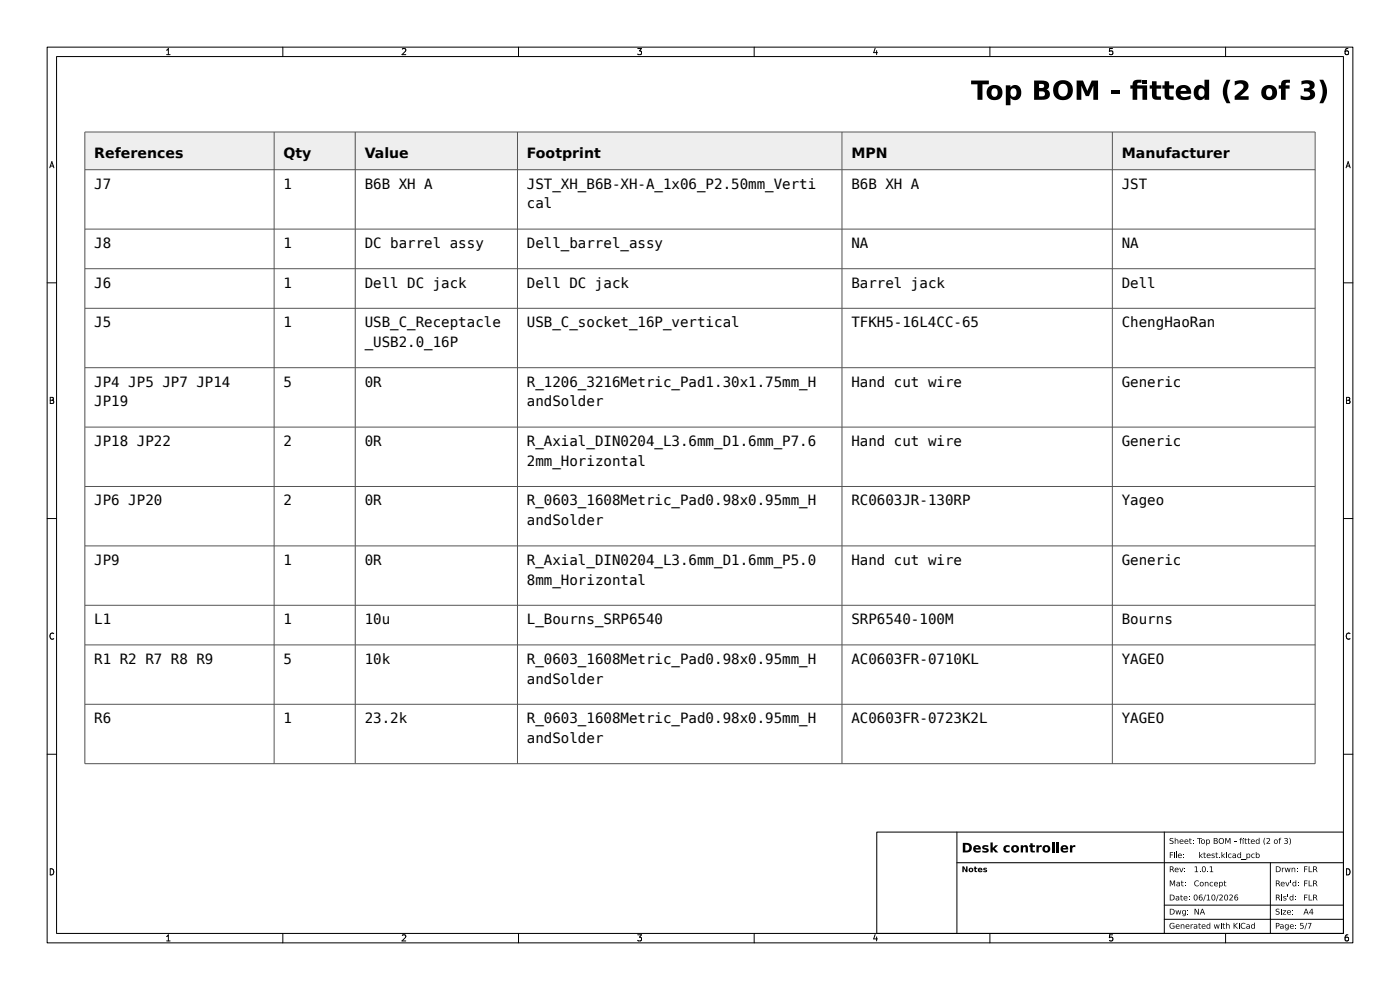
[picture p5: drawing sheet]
<svg xmlns="http://www.w3.org/2000/svg" width="297mm" height="210mm" viewBox="0 0 297 210" stroke-linecap="round" stroke-linejoin="round" font-family="sans-serif">
<g fill="none" stroke="#000" stroke-width=".21">
<path d="M10 10h277v190h-277zM12 12h273v186h-273zM35.3 11.6h.8M35.3 10.7l.4-.4v1.3M60 10v2M85.3 10.4l.5-.1 .3 .4-.8 .9h.8M110 10v2M135.3 10.3h.8l-.4 .5 .3 .1v.6l-.2 .1-.5-.1M160 10v2M185.7 10.2l-.4 1h.9M186 10.7v.9M210 10v2"/>
<path d="M236 10.3h-.6l-.1 .6h.7v.6l-.2 .1-.5-.1M260 10v2M286 10.3l-.4 .1-.2 .2-.1 .7 .3 .3 .4-.1v-.6l-.4-.1-.3 .2M10.6 35.6l.4-1.3 .4 1.3M10.7 35.2h.6M285.6 35.6l.4-1.3 .4 1.3M285.7 35.2h.6M10 60h2M285 60h2M10.7 84.3h.4l.2 .2-.2 .4 .2 .1 .1 .3-.2 .3h-.5zM10.7 84.9h.4M285.7 84.3h.4l.2 .2-.2 .4 .2 .1 .1 .3-.2 .3h-.5z"/>
<path d="M285.7 84.9h.4M10 110h2M285 110h2M11.4 134.4a.58 .58 0 0 0-.8 .5 .58 .58 0 0 0 .8 .6M286.4 134.4a.58 .58 0 0 0-.8 .5 .58 .58 0 0 0 .8 .6M10 160h2M285 160h2M186 176.5h99v21.5h-99zM203 176.5v21.5M247 176.5v21.5M10.7 184.3a.66 .66 0 0 1 .7 .6 .66 .66 0 0 1-.7 .7zM35.3 198.7l.4-.4v1.3"/>
<path d="M35.3 199.6h.8M60 198v2M85.3 198.4l.5-.1 .3 .4-.8 .9h.8M110 198v2M135.3 198.3h.8l-.4 .5 .3 .1v.6l-.2 .1-.5-.1M160 198v2M185.7 198.2l-.4 1h.9M186 198.7v.9M203 183h82M210 198v2M236 198.3h-.6l-.1 .6h.7v.6l-.2 .1-.5-.1M247 192h38"/>
<path d="M247 195h38M260 198v2M269.5 183v15M285.7 184.3a.66 .66 0 0 1 .7 .6 .66 .66 0 0 1-.7 .7zM286 198.3l-.4 .1-.2 .2-.1 .8 .3 .2 .4-.1v-.6l-.4-.1-.3 .2"/>
</g>
<g fill="#000">
<path d="M206 17.1h3.8v.8h-1.4v3.3h-1v-3.3h-1.4z" fill-rule="evenodd"/>
<path d="M209.8 18.5a1.7 1.7 0 0 1 2.5 .1 1.7 1.7 0 0 1-.5 2.5 1.7 1.7 0 0 1-2.4-.9l-.1-.6h1a.7 .7 0 0 0 .7 .9 .7 .7 0 0 0 .7-.9 .7 .7 0 0 0-.7-.9 .7 .7 0 0 0-.7 .9h-1l.1-.5z" fill-rule="evenodd"/>
<path d="M213.4 18.1h1v.4a1.3 1.3 0 0 1 1.6-.3 1.3 1.3 0 0 1 .7 1.4 1.3 1.3 0 0 1-.7 1.5 1.3 1.3 0 0 1-1.6-.4v1.6h-1v-2.7h1a.68 .68 0 0 0 .6 .9 .68 .68 0 0 0 .7-.9 .68 .68 0 0 0-.7-.9 .68 .68 0 0 0-.6 .9h-1z" fill-rule="evenodd"/>
<path d="M219.4 17.1h1.6a1.2 1.2 0 0 1 1.6 1.3l-.3 .4-.3 .2a1.12 1.12 0 0 1 .7 1.3 1.12 1.12 0 0 1-1.2 .8l-2.1 .1v-.8h1.6a.54 .54 0 0 0 .7-.5 .54 .54 0 0 0-.7-.5h-.6v1h-1v-1.7h1.6a.43 .43 0 0 0 .5-.5 .43 .43 0 0 0-.5-.4h-.6v.9h-1z" fill-rule="evenodd"/>
<path d="M224 17.6a2.14 2.14 0 0 1 3.2 .2 2.14 2.14 0 0 1-.6 3.1 2.14 2.14 0 0 1-3.1-1l-.1-.8h1.1a1.05 1.05 0 0 0 1 1.4 1.05 1.05 0 0 0 1-1.4 1.06 1.06 0 0 0-1-1.3 1.06 1.06 0 0 0-1 1.3h-1.1l.1-.7z" fill-rule="evenodd"/>
<path d="M228.4 17.1h1.3l1 2.2 .9-2.2h1.3v4.1h-1v-3l-.9 2.2h-.7l-.9-2.2v3h-1z" fill-rule="evenodd"/>
<path d="M235.7 19.2h1.7v.8h-1.7z" fill-rule="evenodd"/>
<path d="M240.6 17.2l.5-.3h1.1v.7h-.9v.5h2.1v3.1h-1v-2.4h-1.1v2.4h-1v-2.4h-.5v-.7h.5v-.7z" fill-rule="evenodd"/>
<path d="M242.4 16.9h1v.8h-1z" fill-rule="evenodd"/>
<path d="M244.4 17.2h1v.9h1v.7h-1v1.5l.9 .2v.7h-.9a.9 .9 0 0 1-1-1.1v-1.3h-.5v-.7h.5z" fill-rule="evenodd"/>
<path d="M247.1 17.2h.9v.9h1.1v.7h-1.1l.1 1.5 .9 .2v.7h-.9a.9 .9 0 0 1-1-1.1v-1.3h-.5v-.7h.5z" fill-rule="evenodd"/>
<path d="M249.9 18.5a1.67 1.67 0 0 1 1.9-.4 1.67 1.67 0 0 1 .9 1.8h-2.3a.95 .95 0 0 0 1.5 .6l.7-.3v.8a2.1 2.1 0 0 1-3.1-.8l-.1-.9h2.3a.64 .64 0 0 0-.6-.6 .64 .64 0 0 0-.7 .6h-1z" fill-rule="evenodd"/>
<path d="M268 18.5a1.7 1.7 0 0 1 2.6 .1 1.7 1.7 0 0 1-.5 2.5 1.7 1.7 0 0 1-2.5-.9v-.6h1a.7 .7 0 0 0 .6 .9 .7 .7 0 0 0 .7-.9 .7 .7 0 0 0-.7-.9 .7 .7 0 0 0-.6 .9h-1v-.5z" fill-rule="evenodd"/>
<path d="M272 17.2l.6-.3h1.1v.7h-.8l-.1 .1-.1 .4h.9v.7h-.9v2.4h-.9v-2.4h-.5v-.7h.5v-.7z" fill-rule="evenodd"/>
<path d="M276.1 17.2a2.47 2.47 0 0 1 2.7 .4 .93 .93 0 0 1-.6 1.4 1.16 1.16 0 0 1 .8 1.3 1.16 1.16 0 0 1-1.4 .9l-1.7-.2v-.8a1.58 1.58 0 0 0 2-.1v-.3l-.2-.3-1.1-.1v-.7h.5a.54 .54 0 0 0 .8-.4 .54 .54 0 0 0-.8-.6l-1 .3z" fill-rule="evenodd"/>
<path d="M253.8 18.3a1.22 1.22 0 0 1 1.7 .2v-1.6h1v4.3h-1v-.5a1.3 1.3 0 0 1-1.6 .4 1.3 1.3 0 0 1-.7-1.5h1a.68 .68 0 0 0 .7 .9 .68 .68 0 0 0 .6-.9 .68 .68 0 0 0-.6-.9 .68 .68 0 0 0-.7 .9h-1l.1-.6z" fill-rule="evenodd"/>
<path d="M260.2 16.9h.8a4.8 4.8 0 0 0 0 5h-.8a4.2 4.2 0 0 1 0-5z" fill-rule="evenodd"/>
<path d="M261.9 17.2a2.26 2.26 0 0 1 2.9 .5 1.55 1.55 0 0 1-.8 1.9l-.9 .8h1.8v.8h-3v-.8l1.5-1.3a.76 .76 0 0 0 .3-1.1 .76 .76 0 0 0-1.1-.2l-.7 .3z" fill-rule="evenodd"/>
<path d="M279.9 16.9h.8a4.2 4.2 0 0 1 0 5h-.8a4.8 4.8 0 0 0 0-5z" fill-rule="evenodd"/>
<path d="M204.3 178.8a1.72 1.72 0 0 1 1.7 .4 1.07 1.07 0 0 1 0 1.2 1.07 1.07 0 0 1-1.2 .4h-.5v-.4h.7a.64 .64 0 0 0 .6-.7 .64 .64 0 0 0-.8-.5v1.2h-.5z" fill-rule="evenodd"/>
<path d="M206.7 179.5a.84 .84 0 0 1 .9-.2 .84 .84 0 0 1 .5 .9h-1.2a.62 .62 0 0 0 1.1 .2v.3a.94 .94 0 0 1-1.1 .2 .94 .94 0 0 1-.4-1h1.1a.32 .32 0 0 0-.3-.3 .32 .32 0 0 0-.4 .3h-.4z" fill-rule="evenodd"/>
<path d="M208.5 179.4l.4-.1 .8 .1v.3h-.2a.4 .4 0 0 0-.7 .1l.2 .1a.56 .56 0 0 1 .7 .6 .56 .56 0 0 1-.8 .4l-.5-.1v-.4l.1 .1a.43 .43 0 0 0 .8-.2l-.3-.1a.5 .5 0 0 1-.6-.2 .5 .5 0 0 1 .1-.6z" fill-rule="evenodd"/>
<path d="M210.1 178.7h.5v1.2l.6-.6h.5l-.7 .7 .8 .8h-.6l-.6-.6v.6h-.5z" fill-rule="evenodd"/>
<path d="M213.1 179.5l.5-.2h.5l.1 .5a.48 .48 0 0 0-.7-.1 .48 .48 0 0 0 0 .7 .48 .48 0 0 0 .7 0v.4a.87 .87 0 0 1-1.1-.2 .87 .87 0 0 1 0-1.1z" fill-rule="evenodd"/>
<path d="M214.7 179.5a.85 .85 0 0 1 1.4 .1 .85 .85 0 0 1-.5 1.3 .85 .85 0 0 1-1.1-.8h.5a.37 .37 0 0 0 .5 .4 .37 .37 0 0 0 .2-.6 .34 .34 0 0 0-.4-.3 .34 .34 0 0 0-.3 .5h-.5z" fill-rule="evenodd"/>
<path d="M216.5 179.3h.5v.2l.3-.2a.54 .54 0 0 1 .8 .6v.9h-.5l-.1-1.1a.33 .33 0 0 0-.4 0 .33 .33 0 0 0-.1 .4v.7h-.5z" fill-rule="evenodd"/>
<path d="M218.6 178.9h.5v.4h.5v.4h-.5v.7l.4 .1v.3h-.4a.45 .45 0 0 1-.5-.5v-.6h-.3v-.4h.3z" fill-rule="evenodd"/>
<path d="M219.9 179.3h.5v.3l.3-.3h.3l-.1 .4a.41 .41 0 0 0-.4 0 .41 .41 0 0 0-.1 .4v.7h-.5z" fill-rule="evenodd"/>
<path d="M221.4 179.5a.85 .85 0 0 1 1.3 .1 .85 .85 0 0 1-.5 1.3 .85 .85 0 0 1-1.1-.8h.5a.37 .37 0 0 0 .5 .4 .37 .37 0 0 0 .2-.6 .34 .34 0 0 0-.4-.3 .34 .34 0 0 0-.3 .5h-.5z" fill-rule="evenodd"/>
<path d="M223.2 178.7h.5v2.1h-.5z" fill-rule="evenodd"/>
<path d="M224.1 178.7h.5v2.1h-.5z" fill-rule="evenodd"/>
<path d="M225.2 179.5a.84 .84 0 0 1 1-.2 .84 .84 0 0 1 .4 .9h-1.1a.62 .62 0 0 0 1 .2v.3a.94 .94 0 0 1-1 .2 .94 .94 0 0 1-.5-1h1.1a.32 .32 0 0 0-.3-.3 .32 .32 0 0 0-.3 .3h-.5z" fill-rule="evenodd"/>
<path d="M227 179.3h.5v.3l.3-.3h.3v.4a.41 .41 0 0 0-.5 0 .41 .41 0 0 0-.1 .4v.7h-.5z" fill-rule="evenodd"/>
<path d="M248.2 177.9l.7-.1v.2l-.2-.1a.27 .27 0 0 0-.3 0 .27 .27 0 0 0-.1 .4 .27 .27 0 0 0 .4 0 .42 .42 0 0 1 .1 .7 .42 .42 0 0 1-.7-.2l.2 .1a.29 .29 0 0 0 .4 0 .29 .29 0 0 0 0-.4 .29 .29 0 0 0-.3-.1l-.3-.2z" fill-rule="evenodd"/>
<path d="M249.2 177.7h.2v.5l.3-.1 .2 .1 .1 .8h-.2v-.6l-.2-.2-.2 .1v.7h-.2z" fill-rule="evenodd"/>
<path d="M250.3 178.2l.4-.1 .3 .1 .1 .4h-.7l.2 .3 .4-.1a.45 .45 0 0 1-.5 .2 .45 .45 0 0 1-.3-.5h.7l-.2-.3-.5 .3z" fill-rule="evenodd"/>
<path d="M251.4 178.2l.5-.1 .2 .5-.7 .1 .3 .2 .4-.1a.45 .45 0 0 1-.6 .2 .45 .45 0 0 1-.2-.5h.7l-.3-.3-.4 .3z" fill-rule="evenodd"/>
<path d="M252.4 177.8h.1v.3h.3v.1h-.3v.6l.3 .1v.1l-.4-.1v-.7h-.2z" fill-rule="evenodd"/>
<path d="M253.1 178.8h.1v.2h-.1z" fill-rule="evenodd"/>
<path d="M253.1 178.1h.1v.2h-.1z" fill-rule="evenodd"/>
<path d="M253.9 177.8h1.1v.1h-.5v1.1h-.1v-1.1h-.5z" fill-rule="evenodd"/>
<path d="M254.9 178.2a.45 .45 0 0 1 .7 0 .45 .45 0 0 1-.2 .7 .45 .45 0 0 1-.6-.4h.1a.32 .32 0 0 0 .5 .3 .32 .32 0 0 0 0-.5l-.3-.1-.2 .3h-.1z" fill-rule="evenodd"/>
<path d="M255.9 178.1l.1 .1a.41 .41 0 0 1 .6 .1 .41 .41 0 0 1 0 .5 .41 .41 0 0 1-.6 .1v.5h-.1v-.9h.1a.32 .32 0 0 0 .5 .4 .31 .31 0 0 0 0-.6l-.3-.1-.2 .3h-.1z" fill-rule="evenodd"/>
<path d="M257.5 177.8h.6l.2 .2v.2l-.2 .1 .2 .3-.1 .4h-.7v-.1l.6-.1 .1-.2-.1-.2h-.4v.5h-.2v-.6h.5l.1-.2-.1-.2h-.3v.4h-.2z" fill-rule="evenodd"/>
<path d="M258.7 177.9a.59 .59 0 0 1 .9 .1 .59 .59 0 0 1-.2 .9 .59 .59 0 0 1-.9-.4l.2-.1a.44 .44 0 0 0 .6 .5 .44 .44 0 0 0 .1-.8l-.4-.2-.3 .5h-.2z" fill-rule="evenodd"/>
<path d="M259.9 177.8h.3l.3 .8 .3-.8h.2v1.2h-.1v-1.1l-.3 .9h-.2l-.3-.9v1.1h-.2z" fill-rule="evenodd"/>
<path d="M261.8 178.5h.5v.1h-.5z" fill-rule="evenodd"/>
<path d="M263.6 177.7h.2v.2h-.2z" fill-rule="evenodd"/>
<path d="M263.1 177.8l.4-.1-.3 .4h.6v.9h-.2v-.8h-.4v.8h-.1v-.8l-.2-.1h.2z" fill-rule="evenodd"/>
<path d="M264.1 177.8h.1v.3h.4v.1h-.4l.1 .6 .3 .1v.1l-.5-.1v-.7h-.1z" fill-rule="evenodd"/>
<path d="M264.8 177.8h.1v.3h.3v.1h-.3v.6l.3 .1v.1l-.4-.1v-.7h-.2z" fill-rule="evenodd"/>
<path d="M265.5 178.2l.3-.1 .3 .1 .1 .4h-.7l.2 .3 .5-.1a.45 .45 0 0 1-.6 .2 .45 .45 0 0 1-.2-.5h.7l-.3-.3-.4 .3z" fill-rule="evenodd"/>
<path d="M266.5 178.1h.3l.3 .1v-.5h.1v1.3l-.1-.1-.3 .1h-.3l-.1-.5h.1a.32 .32 0 0 0 .5 .4 .31 .31 0 0 0 0-.6l-.3-.1-.2 .3h-.1z" fill-rule="evenodd"/>
<path d="M268.3 177.7h.1l-.2 .9 .2 .6h-.1l-.3-.6z" fill-rule="evenodd"/>
<path d="M268.7 177.8a.44 .44 0 0 1 .7 .1 .44 .44 0 0 1-.2 .6l-.3 .4h.5v.1h-.7l.6-.9-.2-.2-.4 .1z" fill-rule="evenodd"/>
<path d="M270.4 178.2a.45 .45 0 0 1 .7 0 .45 .45 0 0 1-.3 .7 .45 .45 0 0 1-.6-.4h.2a.32 .32 0 0 0 .5 .3 .32 .32 0 0 0 0-.5l-.3-.1-.2 .3h-.2z" fill-rule="evenodd"/>
<path d="M271.4 177.8l.4-.1-.3 .3 .3 .2h-.3v.8h-.1v-.8h-.2z" fill-rule="evenodd"/>
<path d="M272.5 177.8a.39 .39 0 0 1 .5 0 .39 .39 0 0 1 0 .5 .41 .41 0 0 1 .1 .7 .41 .41 0 0 1-.6 0l-.1-.2 .2 .1a.28 .28 0 0 0 .4 0 .28 .28 0 0 0 0-.4 .28 .28 0 0 0-.4-.1l.4-.4h-.5z" fill-rule="evenodd"/>
<path d="M273.5 177.7h.1l.3 .7-.3 .8h-.1l.2-.8z" fill-rule="evenodd"/>
<path d="M204.2 183.8h.3l.5 .8v-.8h.3v1.2h-.4l-.4-.8v.8h-.3z" fill-rule="evenodd"/>
<path d="M205.6 184.2a.51 .51 0 0 1 .8 .1 .51 .51 0 0 1-.3 .7 .51 .51 0 0 1-.6-.5h.3a.21 .21 0 0 0 .3 .2 .21 .21 0 0 0 0-.3 .21 .21 0 0 0-.3 .1h-.3z" fill-rule="evenodd"/>
<path d="M206.7 183.8h.3v.3h.3v.2h-.3v.5h.3v.2l-.5-.1-.1-.6h-.1z" fill-rule="evenodd"/>
<path d="M207.6 184.2a.5 .5 0 0 1 .6-.1 .5 .5 0 0 1 .2 .5h-.7l.2 .2 .5-.1v.2a.56 .56 0 0 1-.7 .1 .56 .56 0 0 1-.3-.6h.7l-.2-.1-.5 .1z" fill-rule="evenodd"/>
<path d="M208.6 184.2l.8-.1v.2l-.5 .1a.38 .38 0 0 1 .4 .1 .38 .38 0 0 1 0 .5h-.7v-.3h.5l-.5-.2z" fill-rule="evenodd"/>
<path d="M248.2 180.8h.7v.1h-.6v.4h.5v.1h-.5v.6h-.1z" fill-rule="evenodd"/>
<path d="M248.2 186.8h.2l.3 .8 .3-.8h.3v1.2h-.2v-1.1l-.3 .9h-.2l-.3-.9v1.1h-.1z" fill-rule="evenodd"/>
<path d="M248.2 183.8l.7 .1v.4l-.2 .1 .4 .6h-.2l-.4-.5h-.2v.5h-.1v-.6l.5-.1 .1-.2-.1-.2h-.4v.5h-.1z" fill-rule="evenodd"/>
<path d="M248.2 189.8h.3a.62 .62 0 0 1 .7 .6 .62 .62 0 0 1-.7 .6h-.3v-.1h.3a.5 .5 0 0 0 .5-.6 .5 .5 0 0 0-.7-.4v1h-.1z" fill-rule="evenodd"/>
<path d="M248.2 192.8h.3a.62 .62 0 0 1 .7 .6 .62 .62 0 0 1-.7 .6h-.3v-.1h.3a.5 .5 0 0 0 .5-.6 .5 .5 0 0 0-.7-.4v1h-.1z" fill-rule="evenodd"/>
<path d="M248.3 195.9l.1-.1a.5 .5 0 0 1 .7 .3 .5 .5 0 0 0-.6-.1 .5 .5 0 0 0-.2 .7 .5 .5 0 0 0 .7 .1v-.3h-.3v-.1h.5v.5a.66 .66 0 0 1-1-.1 .66 .66 0 0 1 .1-.9z" fill-rule="evenodd"/>
<path d="M249 181.1h.2v.9h-.2z" fill-rule="evenodd"/>
<path d="M249 180.7h.2v.2h-.2z" fill-rule="evenodd"/>
<path d="M249.4 193.1h.1l.2 .7 .2-.7h.2l.2 .7 .1-.7h.2l-.2 .9h-.2l-.2-.7-.2 .7h-.2z" fill-rule="evenodd"/>
<path d="M249.5 180.7h.1v1.3h-.1z" fill-rule="evenodd"/>
<path d="M249.3 184.2l.3-.1 .3 .1 .1 .4h-.7l.2 .3 .5-.1a.45 .45 0 0 1-.6 .2 .45 .45 0 0 1-.2-.5h.7l-.3-.3-.4 .3z" fill-rule="evenodd"/>
<path d="M249.5 190.1l.6 .1 .1 .8-.2-.1-.4 .1-.2-.1v-.2h.1l.4 .2 .1-.4-.3 .1-.2 .1a.17 .17 0 0 1 0-.2 .17 .17 0 0 1 .2-.1l.3-.1-.2-.1-.3 .1z" fill-rule="evenodd"/>
<path d="M249.5 196.2l.6-.1 .1 .5-.6 .1 .2 .2 .4-.1a.45 .45 0 0 1-.5 .2 .45 .45 0 0 1-.3-.5h.7l-.3-.3-.4 .3z" fill-rule="evenodd"/>
<path d="M249.6 187.1l.6 .1 .1 .8-.1-.1-.4 .1-.2-.1v-.2h.1l.3 .2 .2-.4-.4 .1-.1 .1a.17 .17 0 0 1-.1-.2 .17 .17 0 0 1 .3-.1l.3-.1-.2-.1-.4 .1z" fill-rule="evenodd"/>
<path d="M250.2 184.1h.1l.3 .8 .3-.8h.2l-.4 .9h-.2z" fill-rule="evenodd"/>
<path d="M250 181.2l.3-.1 .3 .1 .1 .4h-.7l.2 .3 .5-.1a.45 .45 0 0 1-.6 .2 .45 .45 0 0 1-.2-.5h.7l-.3-.3-.4 .3z" fill-rule="evenodd"/>
<path d="M250.5 189.8h.1v.3h.3v.1h-.3v.6l.3 .1v.1l-.4-.1v-.7h-.1z" fill-rule="evenodd"/>
<path d="M250.6 186.8h.2v.3h.3v.1h-.3v.6l.3 .1v.1l-.4-.1-.1-.7h-.1z" fill-rule="evenodd"/>
<path d="M251 181.8h.2v.2h-.2z" fill-rule="evenodd"/>
<path d="M251 181.1h.2v.2h-.2z" fill-rule="evenodd"/>
<path d="M250.9 193.1h.3l.2 .1 .2-.1v.9l-.2 .3h-.5v-.1h.4l.1-.3h-.5l-.1-.4h.1a.31 .31 0 0 0 .5 .3 .31 .31 0 0 0 0-.5l-.3-.1-.2 .3h-.1z" fill-rule="evenodd"/>
<path d="M251.2 184.8h.2v.2h-.2z" fill-rule="evenodd"/>
<path d="M251.2 184.1h.2v.2h-.2z" fill-rule="evenodd"/>
<path d="M250.5 196.1l.1 .1 .3-.1 .3 .1 .1 .8h-.2v-.6l-.2-.2-.2 .1-.1 .7h-.1z" fill-rule="evenodd"/>
<path d="M251.3 187.8h.2v.2h-.2z" fill-rule="evenodd"/>
<path d="M251.3 187.1h.2v.2h-.2z" fill-rule="evenodd"/>
<path d="M251.2 190.2l.3-.1 .3 .1 .1 .4h-.7l.2 .3 .5-.1a.45 .45 0 0 1-.6 .2 .45 .45 0 0 1-.2-.5h.7l-.3-.3-.4 .3z" fill-rule="evenodd"/>
<path d="M251.9 193.8h.2v.2h-.2z" fill-rule="evenodd"/>
<path d="M251.9 193.1h.2v.2h-.2z" fill-rule="evenodd"/>
<path d="M251.6 196.2l.6-.1 .1 .5-.6 .1 .2 .2 .4-.1a.45 .45 0 0 1-.5 .2 .45 .45 0 0 1-.3-.5h.7l-.3-.3-.4 .3z" fill-rule="evenodd"/>
<path d="M252.2 190.8h.2v.2h-.2z" fill-rule="evenodd"/>
<path d="M252.2 190.1h.2v.2h-.2z" fill-rule="evenodd"/>
<path d="M252.6 196.1l.1 .1 .4-.1v.1l-.3 .1-.1 .7h-.1z" fill-rule="evenodd"/>
<path d="M253.4 192.8h.2l.6 1v-1h.1v1.2h-.2l-.5-1v1h-.2z" fill-rule="evenodd"/>
<path d="M253.4 183.8h.5v1.1h.3v.1h-.7v-.1h.2v-1l-.3 .1z" fill-rule="evenodd"/>
<path d="M253.3 196.1l.6 .1 .1 .8-.2-.1-.3 .1-.3-.1v-.2h.2l.3 .2 .1-.4-.3 .1-.1 .1a.17 .17 0 0 1-.1-.2 .17 .17 0 0 1 .2-.1l.3-.1-.1-.1-.4 .1z" fill-rule="evenodd"/>
<path d="M253.4 189.9l.1-.1a.61 .61 0 0 1 .6 .6 .61 .61 0 0 1-.6 .6l-.2-.3-.1-.3h.2a.32 .32 0 0 0 .2 .5 .32 .32 0 0 0 .3-.5 .32 .32 0 0 0-.3-.5 .32 .32 0 0 0-.2 .5h-.2z" fill-rule="evenodd"/>
<path d="M253.5 186.9l.1-.1a.45 .45 0 0 1 .7 .2 .48 .48 0 0 0-.6 .1 .48 .48 0 0 0 0 .6 .48 .48 0 0 0 .6 0 .54 .54 0 0 1-.7 .3 .54 .54 0 0 1-.2-.7z" fill-rule="evenodd"/>
<path d="M254.4 180.7h.2v.8l.6-.4-.5 .4 .5 .5h-.2l-.4-.4v.4h-.2z" fill-rule="evenodd"/>
<path d="M254.3 195.8h.2v.3h.3v.1h-.3v.6l.3 .1v.1l-.5-.1v-.7h-.1z" fill-rule="evenodd"/>
<path d="M254.5 184.8h.2v.2h-.2z" fill-rule="evenodd"/>
<path d="M254.5 189.9l.4-.1 .2 .2h-.5l-.1 .3a.41 .41 0 0 1 .6 .2 .41 .41 0 0 1-.3 .6 .41 .41 0 0 1-.5-.5h.2a.25 .25 0 0 0 .4 .2 .25 .25 0 0 0 0-.4 .25 .25 0 0 0-.4 .1l-.2 .1z" fill-rule="evenodd"/>
<path d="M254.6 187.2a.45 .45 0 0 1 .7 0 .45 .45 0 0 1-.2 .7 .45 .45 0 0 1-.6-.4h.2a.31 .31 0 0 0 .4 .3 .31 .31 0 0 0 0-.5l-.3-.1-.1 .3h-.2z" fill-rule="evenodd"/>
<path d="M255 196.2l.4-.1 .2 .1 .2 .4h-.7l.2 .3 .4-.1a.45 .45 0 0 1-.5 .2 .45 .45 0 0 1-.3-.5h.7l-.2-.3-.5 .3z" fill-rule="evenodd"/>
<path d="M255.1 183.9l.1-.1a.61 .61 0 0 1 .6 .6 .61 .61 0 0 1-.6 .6l-.2-.3v-.3h.1a.32 .32 0 0 0 .3 .5 .32 .32 0 0 0 .2-.5 .32 .32 0 0 0-.2-.5 .32 .32 0 0 0-.3 .5h-.1z" fill-rule="evenodd"/>
<path d="M255.4 180.8h.1v.3h.3v.1h-.3v.6l.3 .1v.1l-.4-.1v-.7h-.1z" fill-rule="evenodd"/>
<path d="M255 192.8h.2l.4 1.2h-.1l-.1-.3h-.6l-.1 .3h-.2l.2-.4h.6l-.2-.7-.2 .7h-.2z" fill-rule="evenodd"/>
<path d="M255.7 189.8h.1l-.4 1.4h-.2z" fill-rule="evenodd"/>
<path d="M256 189.8h.5v1.1h.2v.1h-.7v-.1h.3v-1l-.3 .1z" fill-rule="evenodd"/>
<path d="M256.1 184.8h.2v.2h-.2z" fill-rule="evenodd"/>
<path d="M255.6 187.1l.2 .1 .2-.1 .3 .1 .1 .8h-.2v-.6l-.2-.2-.2 .1v.7h-.2z" fill-rule="evenodd"/>
<path d="M256.1 181.2l.3-.1 .3 .1 .1 .4h-.7l.2 .3 .5-.1a.45 .45 0 0 1-.6 .2 .45 .45 0 0 1-.2-.5h.7l-.3-.3-.4 .3z" fill-rule="evenodd"/>
<path d="M256.6 183.8h.5v1.1h.3v.1h-.7v-.1h.2v-1l-.3 .1z" fill-rule="evenodd"/>
<path d="M256.1 196.1h.3l.2 .1v-.5h.2v1.3l-.2-.1-.2 .1h-.3l-.2-.5h.2a.31 .31 0 0 0 .4 .4 .31 .31 0 0 0 .1-.6l-.3-.1-.2 .3h-.2z" fill-rule="evenodd"/>
<path d="M256.7 187.2l.4-.1 .2 .2a.36 .36 0 0 0-.4 0 .36 .36 0 0 0 0 .5 .36 .36 0 0 0 .4 0 .44 .44 0 0 1-.6 .1 .44 .44 0 0 1 0-.7z" fill-rule="evenodd"/>
<path d="M257.2 189.9l.1-.1a.61 .61 0 0 1 .5 .6 .61 .61 0 0 1-.5 .6l-.3-.3v-.3h.2a.32 .32 0 0 0 .2 .5 .32 .32 0 0 0 .3-.5 .32 .32 0 0 0-.3-.5 .32 .32 0 0 0-.2 .5h-.2z" fill-rule="evenodd"/>
<path d="M257.5 196.1h.2l.2 .7 .1-.7h.2l.2 .7 .2-.7h.1l-.2 .9h-.2l-.2-.7-.2 .7h-.1z" fill-rule="evenodd"/>
<path d="M257.1 181.1h.6v.2l-.5-.1v.2a.35 .35 0 0 1 .5 .5 .35 .35 0 0 1-.6 .1l-.1-.2 .4 .1 .1-.2a.41 .41 0 0 1-.4-.1 .41 .41 0 0 1 0-.5z" fill-rule="evenodd"/>
<path d="M257.7 187.2l.3-.1 .3 .1 .1 .4h-.7l.2 .3 .4-.1a.45 .45 0 0 1-.5 .2 .45 .45 0 0 1-.3-.5h.7l-.2-.3-.5 .3z" fill-rule="evenodd"/>
<path d="M257.9 180.8h.2v.3h.3v.1h-.3v.6l.3 .1v.1l-.4-.1-.1-.7h-.1z" fill-rule="evenodd"/>
<path d="M258.4 189.8h.1l-.4 1.4h-.1z" fill-rule="evenodd"/>
<path d="M258.6 181.8h.2v.2h-.2z" fill-rule="evenodd"/>
<path d="M258.6 189.8a.44 .44 0 0 1 .7 .1 .44 .44 0 0 1-.2 .6l-.3 .4h.6v.1h-.8l.6-.9-.1-.2-.5 .1z" fill-rule="evenodd"/>
<path d="M259 196.1h.1v.9h-.1z" fill-rule="evenodd"/>
<path d="M259 195.7h.1v.2h-.1z" fill-rule="evenodd"/>
<path d="M259.1 180.7h.2v.8l.6-.4-.5 .4 .5 .5h-.1l-.5-.4v.4h-.2z" fill-rule="evenodd"/>
<path d="M258.6 187.1l.2 .1a.41 .41 0 0 1 .5 .1 .41 .41 0 0 1 0 .5 .41 .41 0 0 1-.5 .1v.5h-.2v-.9h.2a.31 .31 0 0 0 .4 .4 .31 .31 0 0 0 0-.6l-.2-.1-.2 .3h-.2z" fill-rule="evenodd"/>
<path d="M259.4 195.8h.2v.3h.3v.1h-.3v.6l.3 .1v.1l-.4-.1-.1-.7h-.1z" fill-rule="evenodd"/>
<path d="M259.7 186.8h.1v.3h.4v.1h-.4l.1 .6 .3 .1v.1l-.5-.1v-.7h-.1z" fill-rule="evenodd"/>
<path d="M260.1 181.1h.2v.9h-.2z" fill-rule="evenodd"/>
<path d="M260.1 180.7h.2v.2h-.2z" fill-rule="evenodd"/>
<path d="M259.9 189.9l.1-.1a.61 .61 0 0 1 .5 .6 .61 .61 0 0 1-.5 .6l-.3-.4v-.2h.2a.32 .32 0 0 0 .2 .5 .32 .32 0 0 0 .3-.5 .32 .32 0 0 0-.3-.5 .32 .32 0 0 0-.2 .5h-.2z" fill-rule="evenodd"/>
<path d="M260.1 195.7h.1v.5l.3-.1 .3 .1 .1 .8h-.2v-.6l-.2-.2-.2 .1-.1 .7h-.1z" fill-rule="evenodd"/>
<path d="M260.8 189.8a.44 .44 0 0 1 .7 .1 .44 .44 0 0 1-.2 .6l-.3 .4h.6v.1h-.8l.6-.9-.2-.2-.4 .1z" fill-rule="evenodd"/>
<path d="M260.6 181.2l.4-.1 .2 .2a.36 .36 0 0 0-.4 0 .36 .36 0 0 0 0 .5 .36 .36 0 0 0 .4 0 .44 .44 0 0 1-.6 .1 .44 .44 0 0 1 0-.7z" fill-rule="evenodd"/>
<path d="M261.7 195.8h.2v.5l.5-.5h.2l-.6 .6 .7 .6h-.2l-.6-.6v.6h-.2z" fill-rule="evenodd"/>
<path d="M261.5 181.1l.6 .1 .1 .8-.1-.1-.4 .1-.2-.1-.1-.2h.2l.3 .2 .2-.4-.4 .1-.1 .1a.17 .17 0 0 1-.1-.2 .17 .17 0 0 1 .3-.1l.3-.1-.2-.1-.4 .1z" fill-rule="evenodd"/>
<path d="M262 189.9l.5-.1 .1 .2h-.5l-.1 .3a.41 .41 0 0 1 .6 .2 .41 .41 0 0 1-.3 .6 .41 .41 0 0 1-.4-.5h.1a.25 .25 0 0 0 .4 .2 .25 .25 0 0 0 0-.4 .25 .25 0 0 0-.4 .1l-.1 .1z" fill-rule="evenodd"/>
<path d="M262.8 196.1h.1v.9h-.1z" fill-rule="evenodd"/>
<path d="M262.8 195.7h.1v.2h-.1z" fill-rule="evenodd"/>
<path d="M262.6 181.1h.3l.2 .1v-.5h.2v1.3l-.2-.1-.2 .1h-.3l-.1-.5h.1a.32 .32 0 0 0 .5 .4 .31 .31 0 0 0 0-.6l-.3-.1-.2 .3h-.1z" fill-rule="evenodd"/>
<path d="M263.4 182.3h.9v.1h-.9z" fill-rule="evenodd"/>
<path d="M263.4 195.9l.1-.1a.45 .45 0 0 1 .7 .2 .48 .48 0 0 0-.7 .1 .48 .48 0 0 0 0 .6 .48 .48 0 0 0 .7 0 .54 .54 0 0 1-.7 .3 .54 .54 0 0 1-.3-.7z" fill-rule="evenodd"/>
<path d="M264.4 196.1l.7 .1 .1 .8-.2-.1-.4 .1-.2-.1v-.2h.1l.3 .2 .2-.4-.3 .1-.2 .1a.17 .17 0 0 1 0-.2 .17 .17 0 0 1 .2-.1l.3-.1-.2-.1-.4 .1z" fill-rule="evenodd"/>
<path d="M264.4 181.1l.2 .1a.41 .41 0 0 1 .5 .1 .41 .41 0 0 1 0 .5 .41 .41 0 0 1-.5 .1v.5h-.2v-.9h.2a.31 .31 0 0 0 .4 .4 .31 .31 0 0 0 .1-.6l-.3-.1-.2 .3h-.2z" fill-rule="evenodd"/>
<path d="M265.6 181.2l.4-.1 .2 .2a.36 .36 0 0 0-.5 0 .36 .36 0 0 0 0 .5 .36 .36 0 0 0 .5 0 .44 .44 0 0 1-.7 .1 .44 .44 0 0 1 .1-.7z" fill-rule="evenodd"/>
<path d="M265.6 196.1h.2l.3 .1v-.5h.1v1.3l-.1-.1-.3 .1h-.2l-.2-.5h.2a.31 .31 0 0 0 .4 .4 .31 .31 0 0 0 0-.6l-.2-.1-.2 .3h-.2z" fill-rule="evenodd"/>
<path d="M266.4 180.7h.2v.5a.41 .41 0 0 1 .5 .1 .41 .41 0 0 1 0 .5 .41 .41 0 0 1-.5 .1l-.2 .1v-.5h.2a.31 .31 0 0 0 .4 .4 .31 .31 0 0 0 0-.6l-.2-.1-.2 .3h-.2z" fill-rule="evenodd"/>
<path d="M270.7 195.8h.3a.4 .4 0 0 1 .4 .5 .4 .4 0 0 1-.6 .2v.5h-.1v-.6l.5-.1 .1-.2-.5-.2v.5h-.1z" fill-rule="evenodd"/>
<path d="M270.7 189.8l.7 .1v.4l-.2 .1 .4 .6h-.2l-.4-.5h-.2v.5h-.1v-.6l.5-.1 .1-.2-.1-.2h-.4v.5h-.1z" fill-rule="evenodd"/>
<path d="M270.7 186.8l.7 .1v.4l-.2 .1 .4 .6h-.2l-.4-.5h-.2v.5h-.1v-.6l.5-.1 .1-.2-.1-.2h-.4v.5h-.1z" fill-rule="evenodd"/>
<path d="M270.7 183.8h.3a.62 .62 0 0 1 .7 .6 .62 .62 0 0 1-.7 .6h-.3v-.1h.3a.5 .5 0 0 0 .5-.6 .5 .5 0 0 0-.7-.4v1h-.1z" fill-rule="evenodd"/>
<path d="M270.7 192.9l.7-.1v.2l-.2-.1a.27 .27 0 0 0-.3 0 .27 .27 0 0 0-.1 .4 .27 .27 0 0 0 .4 0 .42 .42 0 0 1 .1 .7 .42 .42 0 0 1-.7-.2l.2 .1a.29 .29 0 0 0 .4 0 .29 .29 0 0 0 0-.4 .29 .29 0 0 0-.3-.1l-.3-.2z" fill-rule="evenodd"/>
<path d="M271.7 193.1h.2v.9h-.2z" fill-rule="evenodd"/>
<path d="M271.7 192.7h.2v.2h-.2z" fill-rule="evenodd"/>
<path d="M271.8 189.7h.2v1.3h-.2z" fill-rule="evenodd"/>
<path d="M271.6 196.1l.6 .1 .1 .8-.1-.1-.4 .1-.2-.1-.1-.2h.2l.3 .2 .2-.4-.4 .1-.1 .1a.17 .17 0 0 1-.1-.2 .17 .17 0 0 1 .2-.1l.4-.1-.2-.1-.4 .1z" fill-rule="evenodd"/>
<path d="M272.1 193.1h.7l-.5 .8h.5v.1h-.7l.6-.8h-.6z" fill-rule="evenodd"/>
<path d="M271.8 187.2l.3-.1 .3 .1 .1 .4h-.7l.2 .3 .5-.1a.45 .45 0 0 1-.6 .2 .45 .45 0 0 1-.2-.5h.7l-.3-.3-.4 .3z" fill-rule="evenodd"/>
<path d="M271.9 184.1l.2 .1 .4-.1v.1l-.4 .1v.7h-.2z" fill-rule="evenodd"/>
<path d="M272.6 184.1h.1l.2 .7 .2-.7h.2l.1 .7 .2-.7h.2l-.3 .9h-.1l-.2-.7-.2 .7h-.2z" fill-rule="evenodd"/>
<path d="M272.7 187.1h.1l.3 .8 .3-.8h.2l-.4 .9h-.2z" fill-rule="evenodd"/>
<path d="M272.3 190.2l.6-.1v.2l-.5-.1 .1 .2a.35 .35 0 0 1 .4 .5 .35 .35 0 0 1-.6 .1l-.1-.2 .4 .1 .2-.1-.5-.3z" fill-rule="evenodd"/>
<path d="M272.7 196.2l.2-.1 .3 .1 .2-.1v.9l-.2 .3h-.5v-.1h.4l.1-.3h-.5l-.1-.4h.1a.31 .31 0 0 0 .5 .3 .31 .31 0 0 0 0-.5l-.3-.1-.2 .3h-.1z" fill-rule="evenodd"/>
<path d="M273.2 189.8h.1v.4h-.1z" fill-rule="evenodd"/>
<path d="M273.1 193.2l.4-.1 .3 .1 .1 .4h-.7l.2 .3 .4-.1a.45 .45 0 0 1-.5 .2 .45 .45 0 0 1-.3-.5h.7l-.2-.3-.5 .3z" fill-rule="evenodd"/>
<path d="M273.8 186.8h.1v.4h-.1z" fill-rule="evenodd"/>
<path d="M274.1 193.8h.2v.2h-.2z" fill-rule="evenodd"/>
<path d="M274.1 193.1h.2v.2h-.2z" fill-rule="evenodd"/>
<path d="M273.7 196.2l.4-.1 .3 .1 .1 .4h-.7l.2 .3 .4-.1a.45 .45 0 0 1-.5 .2 .45 .45 0 0 1-.3-.5h.7l-.2-.3-.5 .3z" fill-rule="evenodd"/>
<path d="M273.7 190.1h.3l.2 .1v-.5h.2v1.3l-.2-.1-.2 .1h-.3l-.1-.5h.1a.31 .31 0 0 0 .4 .4 .31 .31 0 0 0 .1-.6l-.3-.1-.2 .3h-.1z" fill-rule="evenodd"/>
<path d="M274.7 190.8h.2v.2h-.2z" fill-rule="evenodd"/>
<path d="M274.7 190.1h.2v.2h-.2z" fill-rule="evenodd"/>
<path d="M274.8 196.8h.1v.2h-.1z" fill-rule="evenodd"/>
<path d="M274.8 196.1h.1v.2h-.1z" fill-rule="evenodd"/>
<path d="M274 184.1l.2 .1 .2-.1 .3 .1 .1 .8h-.2v-.6l-.2-.2-.2 .1v.7h-.2z" fill-rule="evenodd"/>
<path d="M274.3 187.1h.3l.2 .1v-.5h.2v1.3l-.2-.1-.2 .1h-.3l-.1-.5h.1a.32 .32 0 0 0 .5 .4 .31 .31 0 0 0 0-.6l-.3-.1-.2 .3h-.1z" fill-rule="evenodd"/>
<path d="M275.1 184.8h.2v.2h-.2z" fill-rule="evenodd"/>
<path d="M275.1 184.1h.2v.2h-.2z" fill-rule="evenodd"/>
<path d="M275.3 187.8h.2v.2h-.2z" fill-rule="evenodd"/>
<path d="M275.3 187.1h.2v.2h-.2z" fill-rule="evenodd"/>
<path d="M275.8 195.8h.7v.1h-.5v.3a.42 .42 0 0 1 .5 .2 .42 .42 0 0 1-.1 .6 .42 .42 0 0 1-.6-.2 .34 .34 0 0 0 .5 .1 .34 .34 0 0 0 0-.5 .34 .34 0 0 0-.5 0z" fill-rule="evenodd"/>
<path d="M276.7 183.8h.7v.1h-.6v.4h.5v.1h-.5v.6h-.1z" fill-rule="evenodd"/>
<path d="M276.7 186.8h.7v.1h-.6v.4h.5v.1h-.5v.6h-.1z" fill-rule="evenodd"/>
<path d="M276.7 189.8h.7v.1h-.6v.4h.5v.1h-.5v.6h-.1z" fill-rule="evenodd"/>
<path d="M277.2 195.8h.1l-.4 1.4h-.2z" fill-rule="evenodd"/>
<path d="M277.4 195.8h.8l-.4 1.2h-.2l.4-1.1h-.6z" fill-rule="evenodd"/>
<path d="M277.6 183.8h.2v1.1h.6v.1h-.8z" fill-rule="evenodd"/>
<path d="M277.6 186.8h.2v1.1h.6v.1h-.8z" fill-rule="evenodd"/>
<path d="M277.6 189.8h.2v1.1h.6v.1h-.8z" fill-rule="evenodd"/>
<path d="M277 192.8h.2l.4 1.2h-.1l-.1-.3h-.6l-.1 .3h-.2l.2-.4h.6l-.2-.7-.2 .7h-.2z" fill-rule="evenodd"/>
<path d="M278.2 192.8h.3v.8h.1v.1h-.1v.3h-.2v-.3h-.6v-.1h.6v-.7l-.6 .7z" fill-rule="evenodd"/>
<path d="M278.6 183.8l.7 .1v.4l-.2 .1 .4 .6h-.2l-.4-.5h-.2v.5h-.1v-.6l.5-.1 .1-.2-.1-.2h-.4v.5h-.1z" fill-rule="evenodd"/>
<path d="M278.6 186.8l.7 .1v.4l-.2 .1 .4 .6h-.2l-.4-.5h-.2v.5h-.1v-.6l.5-.1 .1-.2-.1-.2h-.4v.5h-.1z" fill-rule="evenodd"/>
<path d="M278.6 189.8l.7 .1v.4l-.2 .1 .4 .6h-.2l-.4-.5h-.2v.5h-.1v-.6l.5-.1 .1-.2-.1-.2h-.4v.5h-.1z" fill-rule="evenodd"/>
</g>
<path d="M18 28h261v8h-261z" fill="#eee"/>
<g fill="none" stroke="#555" stroke-width=".21">
<path d="M18 28h261v134h-261zM18 36h261M58.2 28v134M75.4 28v134M109.8 28v134M178.6 28v134M236 28v134M18 48.6h261M18 57h261M18 65.4h261M18 78h261M18 90.6h261"/>
<path d="M18 103.2h261M18 115.8h261M18 128.4h261M18 136.8h261M18 149.4h261"/>
</g>
<text font-size="5.3" fill="#fff" x="201.7" y="21.5">Top BOM - fitted (2 of 3)</text>
<g font-size="3">
<text x="20" y="33.5">References</text>
<text x="60.1" y="33.5">Qty</text>
<text x="77.4" y="33.5">Value</text>
<text x="111.8" y="33.5">Footprint</text>
<text x="180.6" y="33.5">MPN</text>
<text x="238" y="33.5">Manufacturer</text>
<text x="20" y="40">J7</text>
<text x="60.2" y="40">1</text>
<text x="77.4" y="40">B6B XH A</text>
<text x="111.8" y="40">JST_XH_B6B-XH-A_1x06_P2.50mm_Verti</text>
<text x="180.6" y="40">B6B XH A</text>
<text x="238" y="40">JST</text>
<text x="111.8" y="44.2">cal</text>
<text x="20" y="52.6">J8</text>
<text x="60.2" y="52.6">1</text>
<text x="77.4" y="52.6">DC barrel assy</text>
<text x="111.8" y="52.6">Dell_barrel_assy</text>
<text x="180.6" y="52.6">NA</text>
<text x="238" y="52.6">NA</text>
<text x="20" y="61">J6</text>
<text x="60.2" y="61">1</text>
<text x="77.4" y="61">Dell DC jack</text>
<text x="111.8" y="61">Dell DC jack</text>
<text x="180.6" y="61">Barrel jack</text>
<text x="238" y="61">Dell</text>
<text x="20" y="69.4">J5</text>
<text x="60.2" y="69.4">1</text>
<text x="77.4" y="69.4">USB_C_Receptacle</text>
<text x="111.8" y="69.4">USB_C_socket_16P_vertical</text>
<text x="180.6" y="69.4">TFKH5-16L4CC-65</text>
<text x="238" y="69.4">ChengHaoRan</text>
<text x="77.4" y="73.6">_USB2.0_16P</text>
<text x="20" y="82">JP4 JP5 JP7 JP14</text>
<text x="60.2" y="82">5</text>
<text x="77.4" y="82">0R</text>
<text x="111.8" y="82">R_1206_3216Metric_Pad1.30x1.75mm_H</text>
<text x="180.6" y="82">Hand cut wire</text>
<text x="238" y="82">Generic</text>
<text x="20" y="86.2">JP19</text>
<text x="111.8" y="86.2">andSolder</text>
<text x="20" y="94.6">JP18 JP22</text>
<text x="60.2" y="94.6">2</text>
<text x="77.4" y="94.6">0R</text>
<text x="111.8" y="94.6">R_Axial_DIN0204_L3.6mm_D1.6mm_P7.6</text>
<text x="180.6" y="94.6">Hand cut wire</text>
<text x="238" y="94.6">Generic</text>
<text x="111.8" y="98.8">2mm_Horizontal</text>
<text x="20" y="107.2">JP6 JP20</text>
<text x="60.2" y="107.2">2</text>
<text x="77.4" y="107.2">0R</text>
<text x="111.8" y="107.2">R_0603_1608Metric_Pad0.98x0.95mm_H</text>
<text x="180.6" y="107.2">RC0603JR-130RP</text>
<text x="238" y="107.2">Yageo</text>
<text x="111.8" y="111.4">andSolder</text>
<text x="20" y="119.8">JP9</text>
<text x="60.2" y="119.8">1</text>
<text x="77.4" y="119.8">0R</text>
<text x="111.8" y="119.8">R_Axial_DIN0204_L3.6mm_D1.6mm_P5.0</text>
<text x="180.6" y="119.8">Hand cut wire</text>
<text x="238" y="119.8">Generic</text>
<text x="111.8" y="124">8mm_Horizontal</text>
<text x="20" y="132.4">L1</text>
<text x="60.2" y="132.4">1</text>
<text x="77.4" y="132.4">10u</text>
<text x="111.8" y="132.4">L_Bourns_SRP6540</text>
<text x="180.6" y="132.4">SRP6540-100M</text>
<text x="238" y="132.4">Bourns</text>
<text x="20" y="140.8">R1 R2 R7 R8 R9</text>
<text x="60.2" y="140.8">5</text>
<text x="77.4" y="140.8">10k</text>
<text x="111.8" y="140.8">R_0603_1608Metric_Pad0.98x0.95mm_H</text>
<text x="180.6" y="140.8">AC0603FR-0710KL</text>
<text x="238" y="140.8">YAGEO</text>
<text x="111.8" y="145">andSolder</text>
<text x="20" y="153.4">R6</text>
<text x="60.2" y="153.4">1</text>
<text x="77.4" y="153.4">23.2k</text>
<text x="111.8" y="153.4">R_0603_1608Metric_Pad0.98x0.95mm_H</text>
<text x="180.6" y="153.4">AC0603FR-0723K2L</text>
<text x="238" y="153.4">YAGEO</text>
<text x="111.8" y="157.6">andSolder</text>
</g>
<text font-size="2.7" fill="#fff" x="204" y="181">Desk controller</text>
<g font-size="1.7" fill="#fff">
<text x="35" y="11.6">1</text>
<text x="85" y="11.6">2</text>
<text x="135" y="11.6">3</text>
<text x="185" y="11.6">4</text>
<text x="235" y="11.6">5</text>
<text x="285" y="11.6">6</text>
<text x="10.5" y="35.6">A</text>
<text x="285.5" y="35.6">A</text>
<text x="10.5" y="85.6">B</text>
<text x="285.5" y="85.6">B</text>
<text x="10.5" y="135.6">C</text>
<text x="285.5" y="135.6">C</text>
<text x="10.5" y="185.6">D</text>
<text x="285.5" y="185.6">D</text>
<text x="35" y="199.7">1</text>
<text x="85" y="199.7">2</text>
<text x="135" y="199.7">3</text>
<text x="185" y="199.7">4</text>
<text x="235" y="199.7">5</text>
<text x="285" y="199.7">6</text>
</g>
<g font-size="1.6" fill="#fff">
<text x="248" y="179.1">Sheet: Top BOM - fitted (2 of 3)</text>
<text x="204" y="185.1">Notes</text>
<text x="248" y="182.1">File:</text>
<text x="248" y="185.1">Rev:</text>
<text x="253.3" y="185.1">1.0.1</text>
<text x="254.3" y="182.1">ktest.kicad_pcb</text>
<text x="270.5" y="185.1">Drwn:</text>
<text x="276.5" y="185.1">FLR</text>
<text x="248" y="188.1">Mat:</text>
<text x="248" y="191.1">Date: 06/10/2026</text>
<text x="253.3" y="188.1">Concept</text>
<text x="270.5" y="188.1">Rev'd:FLR</text>
<text x="270.5" y="191.1">Rls'd:FLR</text>
<text x="248" y="194.1">Dwg:</text>
<text x="248" y="197.1">Generated with KiCad</text>
<text x="253.3" y="194.1">NA</text>
<text x="270.5" y="197.1">Page: 5/7</text>
<text x="270.5" y="194.1">Size:</text>
<text x="276.5" y="194.1">A4</text>
</g>
</svg>
